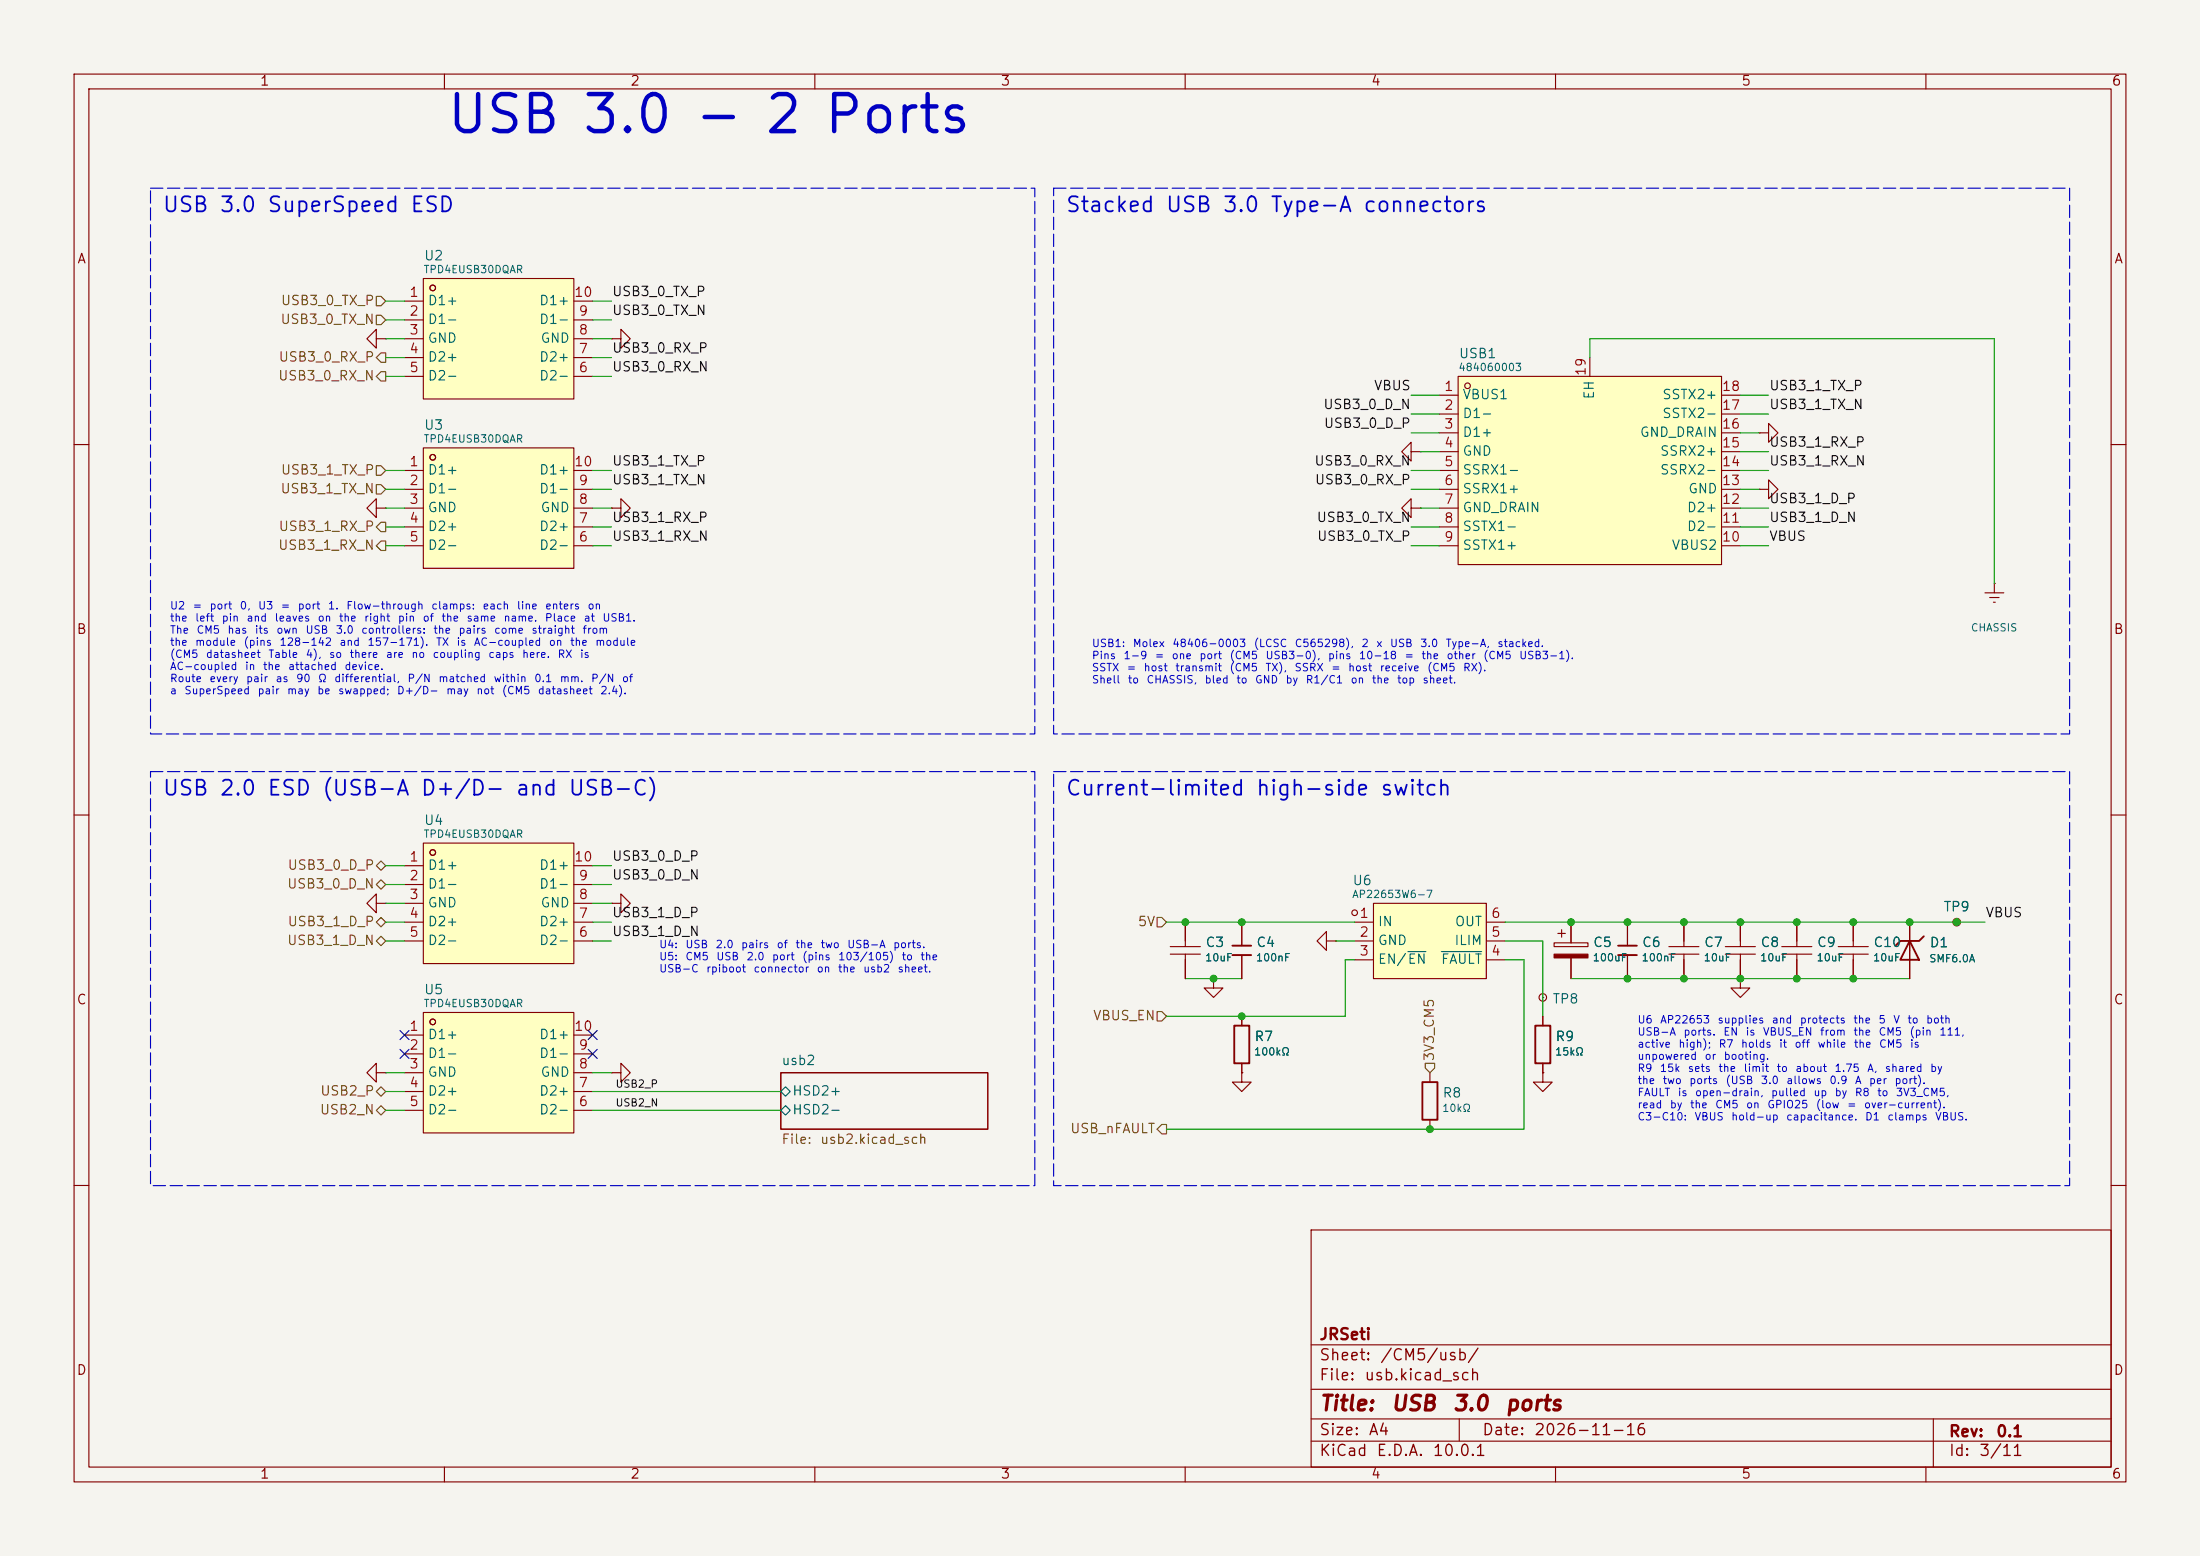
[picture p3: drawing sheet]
<svg xmlns="http://www.w3.org/2000/svg" width="297mm" height="210mm" viewBox="0 0 297 210" stroke-linecap="round" stroke-linejoin="round" font-family="sans-serif">
<path d="M0 0h297v210h-297z" fill="#f5f4ef" stroke="#f5f4ef" stroke-width=".14"/>
<g fill="none" stroke="#840000" stroke-width=".15">
<path d="M10 10h277v190h-277zM12 12h273v186h-273zM60 10v2M110 10v2M160 10v2M210 10v2M260 10v2M50.8 45.7v-1.2l-1.3 1.2 1.3 1.3v-1.3h1.3M52.1 45.7h.1M237.5 58.4h1.3v-1.2l1.2 1.2-1.2 1.3v-1.3M237.5 58.4h.1M10 60h2"/>
<path d="M50.8 68.6v-1.3l-1.3 1.3 1.3 1.3v-1.3h1.3M52.1 68.6h.1M237.5 66h1.3v-1.2l1.2 1.2-1.2 1.3v-1.3M237.5 66h.1M285 60h2M10 110h2M285 110h2M105.4 144.8h27.9v7.6h-27.9zM10 160h2M177 166h108v32h-108zM285 160h2M60 198v2"/>
<path d="M110 198v2M160 198v2M177 194.5h108M177 191.5h108M177 187.5h108M177 181.5h108M197 191.5v3M210 198v2M260 198v2M261 191.5v6.5"/>
</g>
<path d="M105.4 147.3l.6-.6 .7 .6-.7 .7zM105.4 149.9l.6-.7 .7 .7-.7 .6z" fill="none" stroke="#006464" stroke-width=".15"/>
<path d="M196.8 50.8h35.6v25.4h-35.6z" fill="#ffffc2"/>
<g fill="none" stroke="#840000" stroke-width=".15">
<path d="M194.3 53.3h2.5M194.3 55.9h2.5M194.3 58.4h2.5M196.8 50.8h35.6v25.4h-35.6zM214.6 48.3v2.5M232.4 53.3h2.5M232.4 55.9h2.5M232.4 58.4h2.5M194.3 61h2.5M194.3 63.5h2.5M194.3 66h2.5M194.3 68.6h2.5"/>
<path d="M194.3 71.1h2.5M194.3 73.7h2.5M232.4 61h2.5M232.4 63.5h2.5M232.4 66h2.5M232.4 68.6h2.5M232.4 71.1h2.5M232.4 73.7h2.5"/>
<circle cx="198.1" cy="52.1" r=".38"/>
</g>
<path d="M57.1 60.4h20.4v16.3h-20.4z" fill="#ffffc2"/>
<g fill="none" stroke="#840000" stroke-width=".15">
<path d="M54.6 63.5h2.5M54.6 66h2.5M54.6 68.6h2.5M54.6 71.1h2.5M54.6 73.7h2.5M57.1 60.4h20.4v16.3h-20.4zM77.5 63.5h2.5M77.5 66h2.5M77.5 68.6h2.5M77.5 71.1h2.5M77.5 73.7h2.5M190.5 68.6v-1.3l-1.3 1.3 1.3 1.3v-1.3h1.3"/>
<path d="M191.8 68.6h.1M82.5 144.8h1.3v-1.3l1.3 1.3-1.3 1.3v-1.3M82.5 144.8h.1"/>
<circle cx="58.4" cy="61.7" r=".38"/>
</g>
<path d="M57.1 37.6h20.4v16.2h-20.4z" fill="#ffffc2"/>
<g fill="none" stroke="#840000" stroke-width=".15">
<path d="M57.1 37.6h20.4v16.2h-20.4zM54.6 40.6h2.5M54.6 43.2h2.5M54.6 45.7h2.5M54.6 48.3h2.5M54.6 50.8h2.5M77.5 40.6h2.5M77.5 43.2h2.5M77.5 45.7h2.5M77.5 48.3h2.5M77.5 50.8h2.5M82.5 45.7h1.3v-1.2l1.3 1.2-1.3 1.3v-1.3"/>
<path d="M82.5 45.7h.1M82.5 68.6h1.3v-1.3l1.3 1.3-1.3 1.3v-1.3M82.5 68.6h.1M50.8 121.9v-1.2l-1.3 1.2 1.3 1.3v-1.3h1.3M52.1 121.9h.1M50.8 144.8v-1.3l-1.3 1.3 1.3 1.3v-1.3h1.3M52.1 144.8h.1"/>
<circle cx="58.4" cy="38.9" r=".38"/>
</g>
<path d="M57.1 136.6h20.4v16.3h-20.4z" fill="#ffffc2"/>
<g fill="none" stroke="#840000" stroke-width=".15">
<path d="M54.6 139.7h2.5M57.1 136.6h20.4v16.3h-20.4zM77.5 139.7h2.5M54.6 142.2h2.5M54.6 144.8h2.5M54.6 147.3h2.5M54.6 149.9h2.5M77.5 142.2h2.5M77.5 144.8h2.5M77.5 147.3h2.5M77.5 149.9h2.5"/>
<circle cx="58.4" cy="137.9" r=".38"/>
</g>
<path d="M57.1 113.8h20.4v16.2h-20.4z" fill="#ffffc2"/>
<g fill="none" stroke="#840000" stroke-width=".15">
<path d="M54.6 116.8h2.5M54.6 119.4h2.5M57.1 113.8h20.4v16.2h-20.4zM77.5 116.8h2.5M77.5 119.4h2.5M54.6 121.9h2.5M54.6 124.5h2.5M54.6 127h2.5M77.5 121.9h2.5M77.5 124.5h2.5M77.5 127h2.5M167.6 137.2v1.2"/>
<path d="M179.1 127v-1.3l-1.3 1.3 1.3 1.3v-1.3h1.2M180.3 127h.1M167.6 144.8v1.3h1.3l-1.3 1.2-1.2-1.2h1.2M167.6 144.8h.1M167.6 143.5v1.3"/>
<circle cx="58.4" cy="115.1" r=".38"/>
</g>
<path d="M166.6 138.4h2.1v5.1h-2.1z" fill="none" stroke="#840000" stroke-width=".25"/>
<path d="M185.4 121.9h15.3v10.2h-15.3z" fill="#ffffc2"/>
<g fill="none" stroke="#840000" stroke-width=".15">
<path d="M190.5 61v-1.3l-1.3 1.3 1.3 1.2v-1.2h1.3M191.8 61h.1M269.2 78.7h.1M269.2 78.7v1.3M268 80h2.5M268.6 80.6h1.3M269.1 81.3h.3M82.5 121.9h1.3v-1.2l1.3 1.2-1.3 1.3v-1.3M82.5 121.9h.1M158 127.8h4M158 128.8h4M160 124.5v3.3"/>
<path d="M160 128.8v3.3M163.8 132.1v1.3h1.3l-1.3 1.2-1.2-1.2h1.2M163.8 132.1h.1M167.6 124.5v3.1M167.6 128.9v3.2M167.6 137.2v1.2M182.9 124.5h2.5M182.9 127h2.5M182.9 129.5h2.5M185.4 121.9h15.3v10.2h-15.3zM200.7 124.5h2.5M200.7 127h2.5"/>
<path d="M200.7 129.5h2.5M208.3 134.6h.1M208.3 137.2v1.2M209.8 127.3h4.6v.5h-4.6zM210.3 126h1M210.8 125.5v1M212.1 124.5v2.8M212.1 129.3v2.8M219.7 124.5v3.1M219.7 128.9v3.2M225.3 127.8h4.1M225.3 128.8h4.1"/>
<path d="M227.3 124.5v3.3M227.3 128.8v3.3M232.9 127.8h4.1M232.9 128.8h4.1M234.9 132.1v1.3h1.3l-1.3 1.2-1.2-1.2h1.2M234.9 132.1h.1M234.9 124.5v3.3M234.9 128.8v3.3M240.5 127.8h4.1M240.5 128.8h4.1M242.6 124.5v3.3M242.6 128.8v3.3"/>
<path d="M248.2 127.8h4M248.2 128.8h4M250.2 124.5v3.3M250.2 128.8v3.3M257.8 124.5v7.6M264.2 124.5h.1M167.6 144.8h.1M167.6 143.5v1.3M193 144.8v1.3M193 151.1v1.3M208.3 144.8v1.3h1.2l-1.2 1.2-1.3-1.2h1.3M208.3 144.8h.1"/>
<path d="M208.3 143.5v1.3"/>
<circle cx="182.9" cy="123.2" r=".38"/>
<circle cx="208.3" cy="134.6" r=".51"/>
<circle cx="264.2" cy="124.5" r=".51"/>
</g>
<path d="M190.1 128.4h2.4M194.6 128.4h5.4" fill="none" stroke="#006464" stroke-width=".15"/>
<path d="M166.4 127.6h2.5M166.4 128.9h2.5M207.3 138.4h2v5.1h-2zM218.4 127.6h2.6M218.4 128.9h2.6M257.8 127l1.3 2.5h-2.6zM259.7 126.4l-.6 .6h-2.6l-.6 .6M192 146.1h2.1v5h-2.1z" fill="none" stroke="#840000" stroke-width=".25"/>
<path d="M209.8 128.8h4.6v.5h-4.6z" fill="#840000" stroke="#840000" stroke-width=".15"/>
<g fill="none" stroke="#725600" stroke-width=".15">
<path d="M50.8 48.3l.6-.7h.7v1.3h-.7zM50.8 50.8l.6-.6h.7v1.2h-.7zM50.8 42.5h.6l.7 .7-.7 .6h-.6zM50.8 40h.6l.7 .6-.7 .7h-.6zM50.8 71.1l.6-.6h.7v1.3h-.7zM50.8 65.4h.6l.7 .6-.7 .7h-.6zM50.8 62.9h.6l.7 .6-.7 .6h-.6zM50.8 73.7l.6-.7h.7v1.3h-.7zM50.8 116.8l.6-.6 .7 .6-.7 .7zM50.8 119.4l.6-.7 .7 .7-.7 .6zM50.8 127l.6-.6 .7 .6-.7 .6zM50.8 124.5l.6-.7 .7 .7-.7 .6z"/>
<path d="M156.2 123.8h.6l.7 .7-.7 .6h-.6zM156.2 136.5h.6l.7 .7-.7 .6h-.6zM50.8 147.3l.6-.6 .7 .6-.7 .7zM51.4 149.2l.7 .7-.7 .6-.6-.6zM156.8 151.8h.7v1.2h-.7l-.6-.6zM192.4 143.5h1.3v.6l-.7 .7-.6-.7z"/>
</g>
<g fill="none" stroke="#009600" stroke-width=".15">
<path d="M52.1 45.7h2.5M52.1 40.6h2.5M52.1 43.2h2.5M52.1 50.8h2.5M52.1 48.3h2.5M80 45.7h2.5M80 40.6h2.5M80 43.2h2.5M80 50.8h2.5M80 48.3h2.5M190.5 53.3h3.8M190.5 58.4h3.8"/>
<path d="M190.5 55.9h3.8M214.6 48.3v-2.6h54.6v33M234.9 53.3h3.9M234.9 58.4h2.6M234.9 55.9h3.9M52.1 73.7h2.5M52.1 68.6h2.5M52.1 66h2.5M52.1 71.1h2.5M52.1 63.5h2.5M80 73.7h2.5M80 68.6h2.5"/>
<path d="M80 66h2.5M80 71.1h2.5M80 63.5h2.5M190.5 73.7h3.8M190.5 66h3.8M190.5 71.1h3.8M190.5 63.5h3.8M191.8 68.6h2.5M191.8 61h2.5M234.9 73.7h3.9M234.9 68.6h3.9M234.9 66h2.6"/>
<path d="M234.9 71.1h3.9M234.9 63.5h3.9M234.9 61h3.9M52.1 119.4h2.5M52.1 116.8h2.5M80 119.4h2.5M80 116.8h2.5M52.1 124.5h2.5M52.1 121.9h2.5M52.1 127h2.5M80 124.5h2.5M80 121.9h2.5"/>
<path d="M80 127h2.5M157.5 124.5h25.4M160 132.1h7.6M180.3 127h2.6M182.9 129.5h-1.3v7.7h-24.1M203.2 124.5h64.8M203.2 129.5h2.5v22.9h-48.2M203.2 127h5.1v10.2M212.1 132.1h45.7M52.1 144.8h2.5M52.1 147.3h2.5M52.1 149.9h2.5"/>
<path d="M80 144.8h2.5M80 147.3h25.4M80 149.9h25.4"/>
</g>
<path d="M54 139.1l1.2 1.2M55.2 139.1l-1.2 1.2M79.4 139.1l1.2 1.2M80.6 139.1l-1.2 1.2M54 141.6l1.2 1.2M55.2 141.6l-1.2 1.2M79.4 141.6l1.2 1.2M80.6 141.6l-1.2 1.2" fill="none" stroke="#000084" stroke-width=".15"/>
<path d="M20.3 25.4h119.4v73.7h-119.4zM142.2 25.4h137.2v73.7h-137.2zM20.3 104.1h119.4v55.9h-119.4zM142.2 104.1h137.2v55.9h-137.2z" fill="none" stroke="#0000c2" stroke-width=".15" stroke-dasharray="1.7 .6"/>
<g fill="#009600" stroke="#009600" stroke-width=".14">
<circle cx="167.6" cy="124.5" r=".46"/>
<circle cx="160" cy="124.5" r=".46"/>
<circle cx="163.8" cy="132.1" r=".46"/>
<circle cx="227.3" cy="132.1" r=".46"/>
<circle cx="242.6" cy="132.1" r=".46"/>
<circle cx="234.9" cy="132.1" r=".46"/>
<circle cx="257.8" cy="124.5" r=".46"/>
<circle cx="250.2" cy="132.1" r=".46"/>
<circle cx="250.2" cy="124.5" r=".46"/>
<circle cx="264.2" cy="124.5" r=".46"/>
<circle cx="167.6" cy="137.2" r=".46"/>
<circle cx="193" cy="152.4" r=".46"/>
<circle cx="212.1" cy="124.5" r=".46"/>
<circle cx="219.7" cy="124.5" r=".46"/>
<circle cx="219.7" cy="132.1" r=".46"/>
<circle cx="227.3" cy="124.5" r=".46"/>
<circle cx="234.9" cy="124.5" r=".46"/>
<circle cx="242.6" cy="124.5" r=".46"/>
</g>
<text font-size="5" fill="#0000c2" x="60" y="19.2">USB 3.0 - 2 Ports</text>
<g font-size="2" fill="#0000c2">
<text x="21.8" y="29.1">USB 3.0 SuperSpeed ESD</text>
<text x="143.7" y="29.1">Stacked USB 3.0 Type-A connectors</text>
<text x="21.8" y="107.9">USB 2.0 ESD (USB-A D+/D- and USB-C)</text>
<text x="143.7" y="107.9">Current-limited high-side switch</text>
</g>
<g font-size="2" fill="#840000">
<text x="178" y="190.9">Title:</text>
<text x="187.7" y="190.9">USB</text>
<text x="196" y="190.9">3.0</text>
<text x="203.1" y="190.9">ports</text>
</g>
<g font-size="1.5" fill="#840000">
<text x="178" y="184">Sheet:</text>
<text x="178" y="181.2">JRSeti</text>
<text x="186.2" y="184">/CM5/usb/</text>
<text x="178" y="186.7">File:</text>
<text x="184.1" y="186.7">usb.kicad_sch</text>
<text x="178" y="196.9">KiCad</text>
<text x="178" y="194.1">Size:</text>
<text x="184.7" y="194.1">A4</text>
<text x="185.7" y="196.9">E.D.A.</text>
<text x="193.3" y="196.9">10.0.1</text>
<text x="200" y="194.1">Date:</text>
<text x="207" y="194.1">2026-11-16</text>
<text x="263" y="194.3">Rev:</text>
<text x="263" y="196.9">Id:</text>
<text x="267.1" y="196.9">3/11</text>
<text x="269.4" y="194.3">0.1</text>
</g>
<g font-size="1.3" fill="#840000">
<text x="35" y="11.9">1</text>
<text x="85" y="11.9">2</text>
<text x="135" y="11.9">3</text>
<text x="185" y="11.9">4</text>
<text x="235" y="11.9">5</text>
<text x="285" y="11.9">6</text>
<text x="10.3" y="35.9">A</text>
<text x="285.3" y="35.9">A</text>
<text x="10.3" y="85.9">B</text>
<text x="285.3" y="85.9">B</text>
<text x="10.3" y="135.9">C</text>
<text x="285.3" y="135.9">C</text>
<text x="10.3" y="185.9">D</text>
<text x="285.3" y="185.9">D</text>
<text x="35" y="199.9">1</text>
<text x="85" y="199.9">2</text>
<text x="135" y="199.9">3</text>
<text x="185" y="199.9">4</text>
<text x="235" y="199.9">5</text>
<text x="285" y="199.9">6</text>
</g>
<g font-size="1.3" fill="#006464">
<text x="57.2" y="35.5">U2</text>
<text x="57.7" y="41.5">D1+</text>
<text x="72.7" y="41.5">D1+</text>
<text x="57.7" y="44">D1-</text>
<text x="57.7" y="46.6">GND</text>
<text x="72.7" y="44">D1-</text>
<text x="72.9" y="46.6">GND</text>
<text x="57.7" y="49.1">D2+</text>
<text x="57.7" y="51.7">D2-</text>
<text x="72.7" y="51.7">D2-</text>
<text x="72.7" y="49.1">D2+</text>
<text x="196.9" y="48.7">USB1</text>
<text x="215.5" y="54" transform="rotate(-90 215.5 54)">EH</text>
<text x="57.2" y="58.3">U3</text>
<text x="197.4" y="54.2">VBUS1</text>
<text x="197.4" y="56.7">D1-</text>
<text x="197.4" y="59.3">D1+</text>
<text x="221.3" y="59.3">GND_DRAIN</text>
<text x="224.3" y="56.7">SSTX2-</text>
<text x="224.3" y="54.2">SSTX2+</text>
<text x="57.7" y="64.4">D1+</text>
<text x="72.7" y="64.4">D1+</text>
<text x="197.4" y="61.8">GND</text>
<text x="197.4" y="64.4">SSRX1-</text>
<text x="224" y="64.4">SSRX2-</text>
<text x="224" y="61.8">SSRX2+</text>
<text x="57.7" y="66.9">D1-</text>
<text x="57.7" y="69.4">GND</text>
<text x="57.7" y="72">D2+</text>
<text x="72.7" y="72">D2+</text>
<text x="72.7" y="66.9">D1-</text>
<text x="72.9" y="69.4">GND</text>
<text x="197.4" y="66.9">SSRX1+</text>
<text x="197.4" y="69.4">GND_DRAIN</text>
<text x="197.4" y="72">SSTX1-</text>
<text x="227.6" y="72">D2-</text>
<text x="227.6" y="69.4">D2+</text>
<text x="227.8" y="66.9">GND</text>
<text x="57.7" y="74.5">D2-</text>
<text x="72.7" y="74.5">D2-</text>
<text x="197.4" y="74.5">SSTX1+</text>
<text x="225.6" y="74.5">VBUS2</text>
<text x="57.2" y="111.7">U4</text>
<text x="57.7" y="117.7">D1+</text>
<text x="72.7" y="117.7">D1+</text>
<text x="182.5" y="119.8">U6</text>
<text x="57.7" y="120.2">D1-</text>
<text x="57.7" y="122.8">GND</text>
<text x="57.7" y="125.3">D2+</text>
<text x="72.7" y="125.3">D2+</text>
<text x="72.7" y="120.2">D1-</text>
<text x="72.9" y="122.8">GND</text>
<text x="185.9" y="125.3">IN</text>
<text x="196.3" y="125.3">OUT</text>
<text x="262.3" y="123.3">TP9</text>
<text x="57.7" y="127.9">D2-</text>
<text x="72.7" y="127.9">D2-</text>
<text x="162.7" y="128.1">C3</text>
<text x="169.5" y="128.1">C4</text>
<text x="185.9" y="127.9">GND</text>
<text x="185.9" y="130.4">EN/EN</text>
<text x="194.4" y="130.4">FAULT</text>
<text x="196.3" y="127.9">ILIM</text>
<text x="215" y="128.1">C5</text>
<text x="221.6" y="128.1">C6</text>
<text x="230" y="128.1">C7</text>
<text x="237.6" y="128.1">C8</text>
<text x="245.2" y="128.1">C9</text>
<text x="252.8" y="128.1">C10</text>
<text x="260.4" y="128.2">D1</text>
<text x="57.2" y="134.5">U5</text>
<text x="209.5" y="135.8">TP8</text>
<text x="57.7" y="140.6">D1+</text>
<text x="57.7" y="143.1">D1-</text>
<text x="72.7" y="143.1">D1-</text>
<text x="72.7" y="140.6">D1+</text>
<text x="169.3" y="140.8">R7</text>
<text x="209.9" y="140.8">R9</text>
<text x="57.7" y="145.6">GND</text>
<text x="57.7" y="148.2">D2+</text>
<text x="72.7" y="148.2">D2+</text>
<text x="72.9" y="145.6">GND</text>
<text x="105.4" y="144.1">usb2</text>
<text x="106.9" y="148.2">HSD2+</text>
<text x="194.7" y="148.5">R8</text>
<text x="57.7" y="150.7">D2-</text>
<text x="72.7" y="150.7">D2-</text>
<text x="106.9" y="150.7">HSD2-</text>
</g>
<g font-size="1.3" fill="#725600">
<text x="37.8" y="41.5">USB3_0_TX_P</text>
<text x="37.8" y="44">USB3_0_TX_N</text>
<text x="37.5" y="51.7">USB3_0_RX_N</text>
<text x="37.5" y="49.1">USB3_0_RX_P</text>
<text x="37.8" y="64.4">USB3_1_TX_P</text>
<text x="37.5" y="72">USB3_1_RX_P</text>
<text x="37.8" y="66.9">USB3_1_TX_N</text>
<text x="37.5" y="74.5">USB3_1_RX_N</text>
<text x="38.7" y="117.7">USB3_0_D_P</text>
<text x="38.7" y="120.2">USB3_0_D_N</text>
<text x="38.7" y="125.3">USB3_1_D_P</text>
<text x="153.5" y="125.3">5V</text>
<text x="38.7" y="127.9">USB3_1_D_N</text>
<text x="147.5" y="138">VBUS_EN</text>
<text x="193.9" y="143.3" transform="rotate(-90 193.9 143.3)">3V3_CM5</text>
<text x="43.1" y="148.2">USB2_P</text>
<text x="43.1" y="150.7">USB2_N</text>
<text x="105.4" y="154.7">File:</text>
<text x="110.6" y="154.7">usb2.kicad_sch</text>
<text x="144.4" y="153.3">USB_nFAULT</text>
</g>
<g font-size="1.3" fill="#a90000">
<text x="55.2" y="40.4">1</text>
<text x="77.4" y="40.4">10</text>
<text x="55.2" y="42.9">2</text>
<text x="55.2" y="45.5">3</text>
<text x="78" y="45.5">8</text>
<text x="78" y="42.9">9</text>
<text x="55.2" y="48">4</text>
<text x="55.2" y="50.5">5</text>
<text x="78" y="50.5">6</text>
<text x="78" y="48">7</text>
<text x="194.9" y="53.1">1</text>
<text x="214.4" y="50.8" transform="rotate(-90 214.4 50.8)">19</text>
<text x="232.4" y="53.1">18</text>
<text x="194.9" y="55.6">2</text>
<text x="194.9" y="58.2">3</text>
<text x="232.4" y="58.2">16</text>
<text x="232.4" y="55.6">17</text>
<text x="55.2" y="63.2">1</text>
<text x="55.2" y="65.8">2</text>
<text x="77.4" y="63.2">10</text>
<text x="78" y="65.8">9</text>
<text x="194.9" y="60.7">4</text>
<text x="194.9" y="63.2">5</text>
<text x="194.9" y="65.8">6</text>
<text x="232.4" y="65.8">13</text>
<text x="232.4" y="63.2">14</text>
<text x="232.4" y="60.7">15</text>
<text x="55.2" y="68.3">3</text>
<text x="55.2" y="70.9">4</text>
<text x="78" y="70.9">7</text>
<text x="78" y="68.3">8</text>
<text x="194.9" y="68.3">7</text>
<text x="194.9" y="70.9">8</text>
<text x="232.4" y="70.9">11</text>
<text x="232.4" y="68.3">12</text>
<text x="55.2" y="73.4">5</text>
<text x="78" y="73.4">6</text>
<text x="194.9" y="73.4">9</text>
<text x="232.4" y="73.4">10</text>
<text x="55.2" y="116.6">1</text>
<text x="55.2" y="119.1">2</text>
<text x="77.4" y="116.6">10</text>
<text x="78" y="119.1">9</text>
<text x="55.2" y="121.7">3</text>
<text x="55.2" y="124.2">4</text>
<text x="78" y="124.2">7</text>
<text x="78" y="121.7">8</text>
<text x="183.4" y="124.2">1</text>
<text x="201.2" y="124.2">6</text>
<text x="55.2" y="126.7">5</text>
<text x="78" y="126.7">6</text>
<text x="183.4" y="126.7">2</text>
<text x="183.4" y="129.3">3</text>
<text x="201.2" y="129.3">4</text>
<text x="201.2" y="126.7">5</text>
<text x="55.2" y="139.4">1</text>
<text x="55.2" y="142">2</text>
<text x="77.4" y="139.4">10</text>
<text x="78" y="142">9</text>
<text x="55.2" y="144.5">3</text>
<text x="55.2" y="147.1">4</text>
<text x="55.2" y="149.6">5</text>
<text x="78" y="149.6">6</text>
<text x="78" y="147.1">7</text>
<text x="78" y="144.5">8</text>
</g>
<g font-size="1.3" fill="#0f0f0f">
<text x="82.5" y="40.3">USB3_0_TX_P</text>
<text x="82.5" y="42.8">USB3_0_TX_N</text>
<text x="82.5" y="47.9">USB3_0_RX_P</text>
<text x="82.5" y="50.5">USB3_0_RX_N</text>
<text x="185.4" y="53">VBUS</text>
<text x="238.8" y="53">USB3_1_TX_P</text>
<text x="178.6" y="55.5">USB3_0_D_N</text>
<text x="178.6" y="58.1">USB3_0_D_P</text>
<text x="238.8" y="55.5">USB3_1_TX_N</text>
<text x="82.5" y="65.7">USB3_1_TX_N</text>
<text x="82.5" y="63.2">USB3_1_TX_P</text>
<text x="177.4" y="63.2">USB3_0_RX_N</text>
<text x="177.4" y="65.7">USB3_0_RX_P</text>
<text x="238.8" y="60.6">USB3_1_RX_P</text>
<text x="238.8" y="63.2">USB3_1_RX_N</text>
<text x="82.5" y="70.8">USB3_1_RX_P</text>
<text x="177.7" y="70.8">USB3_0_TX_N</text>
<text x="238.8" y="70.8">USB3_1_D_N</text>
<text x="238.8" y="68.2">USB3_1_D_P</text>
<text x="82.5" y="73.3">USB3_1_RX_N</text>
<text x="177.7" y="73.3">USB3_0_TX_P</text>
<text x="238.8" y="73.3">VBUS</text>
<text x="82.5" y="116.5">USB3_0_D_P</text>
<text x="82.5" y="119">USB3_0_D_N</text>
<text x="82.5" y="124.1">USB3_1_D_P</text>
<text x="268" y="124.1">VBUS</text>
<text x="82.5" y="126.7">USB3_1_D_N</text>
</g>
<g font-size="1" fill="#006464">
<text x="57.1" y="37.1">TPD4EUSB30DQAR</text>
<text x="196.8" y="50.3">484060003</text>
<text x="57.1" y="60">TPD4EUSB30DQAR</text>
<text x="266" y="85.5">CHASSIS</text>
<text x="57.1" y="113.3">TPD4EUSB30DQAR</text>
<text x="182.5" y="121.4">AP22653W6-7</text>
<text x="162.6" y="130">10uF</text>
<text x="169.5" y="130">100nF</text>
<text x="214.9" y="130">100uF</text>
<text x="221.5" y="130">100nF</text>
<text x="229.9" y="130">10uF</text>
<text x="237.5" y="130">10uF</text>
<text x="245.2" y="130">10uF</text>
<text x="252.8" y="130">10uF</text>
<text x="260.4" y="130.1">SMF6.0A</text>
<text x="57.1" y="136.2">TPD4EUSB30DQAR</text>
<text x="169.2" y="142.7">100kΩ</text>
<text x="209.9" y="142.7">15kΩ</text>
<text x="194.6" y="150.3">10kΩ</text>
</g>
<g font-size="1" fill="#0000c2">
<text x="22.9" y="82.5">U2</text>
<text x="25.9" y="82.5">=</text>
<text x="28.2" y="82.5">port</text>
<text x="32.3" y="82.5">0,</text>
<text x="34.8" y="82.5">U3</text>
<text x="37.8" y="82.5">=</text>
<text x="40.1" y="82.5">port</text>
<text x="44.2" y="82.5">1.</text>
<text x="46.7" y="82.5">Flow-through</text>
<text x="58.1" y="82.5">clamps:</text>
<text x="65.1" y="82.5">each</text>
<text x="69.7" y="82.5">line</text>
<text x="73.5" y="82.5">enters</text>
<text x="79.2" y="82.5">on</text>
<text x="22.9" y="84.1">the</text>
<text x="22.9" y="85.8">The</text>
<text x="22.9" y="87.4">the</text>
<text x="22.9" y="89">(CM5</text>
<text x="26.3" y="84.1">left</text>
<text x="26.3" y="87.4">module</text>
<text x="26.5" y="85.8">CM5</text>
<text x="27.7" y="89">datasheet</text>
<text x="29.9" y="84.1">pin</text>
<text x="30.6" y="85.8">has</text>
<text x="32.8" y="87.4">(pins</text>
<text x="33.2" y="84.1">and</text>
<text x="34.3" y="85.8">its</text>
<text x="36.1" y="89">Table</text>
<text x="37" y="84.1">leaves</text>
<text x="37.2" y="85.8">own</text>
<text x="37.7" y="87.4">128-142</text>
<text x="41.2" y="85.8">USB</text>
<text x="41.2" y="89">4),</text>
<text x="42.8" y="84.1">on</text>
<text x="44.3" y="89">so</text>
<text x="45.2" y="85.8">3.0</text>
<text x="45.7" y="84.1">the</text>
<text x="45.7" y="87.4">and</text>
<text x="47.1" y="89">there</text>
<text x="48.7" y="85.8">controllers:</text>
<text x="49.1" y="84.1">right</text>
<text x="49.5" y="87.4">157-171).</text>
<text x="52" y="89">are</text>
<text x="53.6" y="84.1">pin</text>
<text x="55.5" y="89">no</text>
<text x="57" y="84.1">of</text>
<text x="58.3" y="89">coupling</text>
<text x="58.4" y="85.8">the</text>
<text x="58.8" y="87.4">TX</text>
<text x="59.5" y="84.1">the</text>
<text x="61.6" y="87.4">is</text>
<text x="61.8" y="85.8">pairs</text>
<text x="62.9" y="84.1">same</text>
<text x="63.9" y="87.4">AC-coupled</text>
<text x="65.8" y="89">caps</text>
<text x="66.6" y="85.8">come</text>
<text x="67.9" y="84.1">name.</text>
<text x="70.4" y="89">here.</text>
<text x="71.7" y="85.8">straight</text>
<text x="73.5" y="84.1">Place</text>
<text x="74" y="87.4">on</text>
<text x="75.2" y="89">RX</text>
<text x="76.9" y="87.4">the</text>
<text x="78.2" y="89">is</text>
<text x="78.5" y="85.8">from</text>
<text x="78.7" y="84.1">at</text>
<text x="80.3" y="87.4">module</text>
<text x="81.2" y="84.1">USB1.</text>
<text x="147.3" y="87.6">USB1:</text>
<text x="147.3" y="89.2">Pins</text>
<text x="151.6" y="89.2">1-9</text>
<text x="152.8" y="87.6">Molex</text>
<text x="155.8" y="89.2">=</text>
<text x="158.1" y="89.2">one</text>
<text x="158.2" y="87.6">48406-0003</text>
<text x="161.8" y="89.2">port</text>
<text x="165.9" y="89.2">(CM5</text>
<text x="169.2" y="87.6">(LCSC</text>
<text x="170.8" y="89.2">USB3-0),</text>
<text x="174.7" y="87.6">C565298),</text>
<text x="179.2" y="89.2">pins</text>
<text x="183.4" y="89.2">10-18</text>
<text x="183.7" y="87.6">2</text>
<text x="185.7" y="87.6">x</text>
<text x="187.6" y="87.6">USB</text>
<text x="189.5" y="89.2">=</text>
<text x="191.6" y="87.6">3.0</text>
<text x="191.8" y="89.2">the</text>
<text x="195.1" y="87.6">Type-A,</text>
<text x="195.2" y="89.2">other</text>
<text x="200.2" y="89.2">(CM5</text>
<text x="202.1" y="87.6">stacked.</text>
<text x="205" y="89.2">USB3-1).</text>
<text x="22.9" y="90.7">AC-coupled</text>
<text x="22.9" y="92.3">Route</text>
<text x="22.9" y="94">a</text>
<text x="24.8" y="94">SuperSpeed</text>
<text x="28.2" y="92.3">every</text>
<text x="33" y="90.7">in</text>
<text x="33.1" y="92.3">pair</text>
<text x="34.7" y="94">pair</text>
<text x="35.4" y="90.7">the</text>
<text x="37.1" y="92.3">as</text>
<text x="38.7" y="94">may</text>
<text x="38.8" y="90.7">attached</text>
<text x="39.9" y="92.3">90</text>
<text x="42.7" y="94">be</text>
<text x="42.9" y="92.3">Ω</text>
<text x="45" y="92.3">differential,</text>
<text x="45.6" y="94">swapped;</text>
<text x="46.4" y="90.7">device.</text>
<text x="53.5" y="94">D+/D-</text>
<text x="54.9" y="92.3">P/N</text>
<text x="59.1" y="92.3">matched</text>
<text x="60.1" y="94">may</text>
<text x="64.2" y="94">not</text>
<text x="66.6" y="92.3">within</text>
<text x="67.7" y="94">(CM5</text>
<text x="72" y="92.3">0.1</text>
<text x="72.5" y="94">datasheet</text>
<text x="75.5" y="92.3">mm.</text>
<text x="79.7" y="92.3">P/N</text>
<text x="81" y="94">2.4).</text>
<text x="83.9" y="92.3">of</text>
<text x="147.3" y="90.9">SSTX</text>
<text x="147.3" y="92.5">Shell</text>
<text x="152" y="90.9">=</text>
<text x="152.2" y="92.5">to</text>
<text x="154.3" y="90.9">host</text>
<text x="154.7" y="92.5">CHASSIS,</text>
<text x="158.6" y="90.9">transmit</text>
<text x="162.5" y="92.5">bled</text>
<text x="165.9" y="90.9">(CM5</text>
<text x="166.8" y="92.5">to</text>
<text x="169.3" y="92.5">GND</text>
<text x="170.7" y="90.9">TX),</text>
<text x="173.5" y="92.5">by</text>
<text x="174.7" y="90.9">SSRX</text>
<text x="176.2" y="92.5">R1/C1</text>
<text x="179.6" y="90.9">=</text>
<text x="181.9" y="90.9">host</text>
<text x="182.3" y="92.5">on</text>
<text x="185.1" y="92.5">the</text>
<text x="186.2" y="90.9">receive</text>
<text x="188.5" y="92.5">top</text>
<text x="192" y="92.5">sheet.</text>
<text x="192.6" y="90.9">(CM5</text>
<text x="197.4" y="90.9">RX).</text>
<text x="88.9" y="128.2">U4:</text>
<text x="88.9" y="129.9">U5:</text>
<text x="88.9" y="131.5">USB-C</text>
<text x="92.4" y="128.2">USB</text>
<text x="92.4" y="129.9">CM5</text>
<text x="95.2" y="131.5">rpiboot</text>
<text x="96.5" y="128.2">2.0</text>
<text x="96.6" y="129.9">USB</text>
<text x="100" y="128.2">pairs</text>
<text x="100.7" y="129.9">2.0</text>
<text x="101.6" y="131.5">connector</text>
<text x="104.1" y="129.9">port</text>
<text x="104.8" y="128.2">of</text>
<text x="107.3" y="128.2">the</text>
<text x="108.2" y="129.9">(pins</text>
<text x="110.2" y="131.5">on</text>
<text x="110.7" y="128.2">two</text>
<text x="113" y="131.5">the</text>
<text x="113.1" y="129.9">103/105)</text>
<text x="114.3" y="128.2">USB-A</text>
<text x="116.4" y="131.5">usb2</text>
<text x="120.5" y="128.2">ports.</text>
<text x="121.1" y="131.5">sheet.</text>
<text x="121.6" y="129.9">to</text>
<text x="124.2" y="129.9">the</text>
<text x="221" y="138.4">U6</text>
<text x="221" y="140">USB-A</text>
<text x="221" y="141.7">active</text>
<text x="221" y="143.3">unpowered</text>
<text x="224" y="138.4">AP22653</text>
<text x="226.5" y="141.7">high);</text>
<text x="227.2" y="140">ports.</text>
<text x="230" y="143.3">or</text>
<text x="231.8" y="138.4">supplies</text>
<text x="231.9" y="141.7">R7</text>
<text x="232.6" y="140">EN</text>
<text x="232.6" y="143.3">booting.</text>
<text x="234.9" y="141.7">holds</text>
<text x="235.6" y="140">is</text>
<text x="237.9" y="140">VBUS_EN</text>
<text x="239.1" y="138.4">and</text>
<text x="240.1" y="141.7">it</text>
<text x="242.2" y="141.7">off</text>
<text x="242.9" y="138.4">protects</text>
<text x="245.3" y="141.7">while</text>
<text x="245.6" y="140">from</text>
<text x="250.1" y="138.4">the</text>
<text x="250.1" y="140">the</text>
<text x="250.2" y="141.7">the</text>
<text x="253.5" y="138.4">5</text>
<text x="253.5" y="140">CM5</text>
<text x="253.6" y="141.7">CM5</text>
<text x="255.5" y="138.4">V</text>
<text x="257.4" y="138.4">to</text>
<text x="257.7" y="140">(pin</text>
<text x="257.8" y="141.7">is</text>
<text x="259.9" y="138.4">both</text>
<text x="261.7" y="140">111,</text>
<text x="221" y="144.9">R9</text>
<text x="221" y="146.6">the</text>
<text x="221" y="148.2">FAULT</text>
<text x="221" y="149.8">read</text>
<text x="224" y="144.9">15k</text>
<text x="224.4" y="146.6">two</text>
<text x="225.3" y="149.8">by</text>
<text x="226.4" y="148.2">is</text>
<text x="227.8" y="144.9">sets</text>
<text x="228" y="146.6">ports</text>
<text x="228.1" y="149.8">the</text>
<text x="228.7" y="148.2">open-drain,</text>
<text x="231.5" y="149.8">CM5</text>
<text x="231.9" y="144.9">the</text>
<text x="232.9" y="146.6">(USB</text>
<text x="235.3" y="144.9">limit</text>
<text x="235.6" y="149.8">on</text>
<text x="237.6" y="146.6">3.0</text>
<text x="238.5" y="149.8">GPIO25</text>
<text x="239" y="148.2">pulled</text>
<text x="239.8" y="144.9">to</text>
<text x="241.1" y="146.6">allows</text>
<text x="242.3" y="144.9">about</text>
<text x="244.7" y="148.2">up</text>
<text x="245" y="149.8">(low</text>
<text x="246.9" y="146.6">0.9</text>
<text x="247.6" y="144.9">1.75</text>
<text x="247.6" y="148.2">by</text>
<text x="249.3" y="149.8">=</text>
<text x="250.3" y="148.2">R8</text>
<text x="250.3" y="146.6">A</text>
<text x="251.6" y="149.8">over-current).</text>
<text x="252" y="144.9">A,</text>
<text x="252.2" y="146.6">per</text>
<text x="253.3" y="148.2">to</text>
<text x="254.4" y="144.9">shared</text>
<text x="255.7" y="146.6">port).</text>
<text x="255.9" y="148.2">3V3_CM5,</text>
<text x="260.5" y="144.9">by</text>
<text x="221" y="151.5">C3-C10:</text>
<text x="228.7" y="151.5">VBUS</text>
<text x="233.6" y="151.5">hold-up</text>
<text x="241" y="151.5">capacitance.</text>
<text x="251.7" y="151.5">D1</text>
<text x="254.7" y="151.5">clamps</text>
<text x="261.2" y="151.5">VBUS.</text>
</g>
<g font-size="1" fill="#0f0f0f">
<text x="83" y="149.6">USB2_N</text>
<text x="83" y="147">USB2_P</text>
</g>
</svg>
